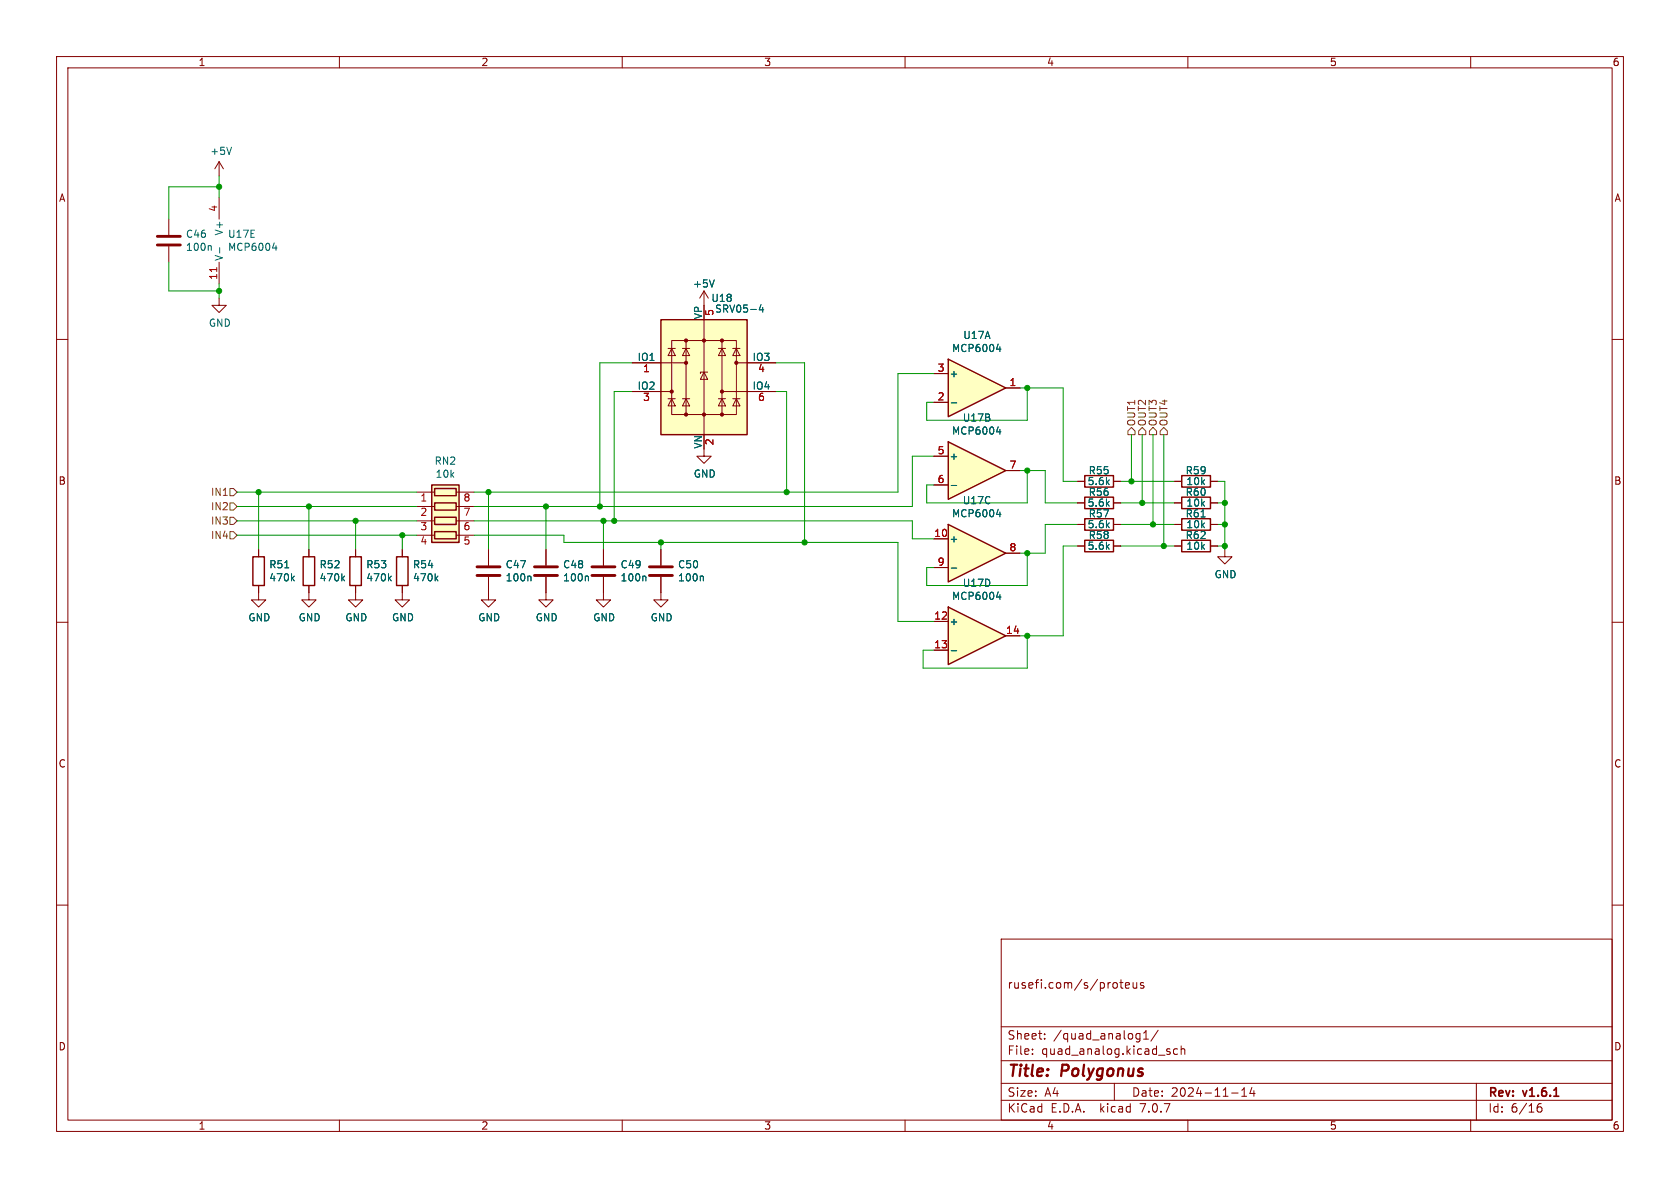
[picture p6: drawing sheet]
<svg xmlns="http://www.w3.org/2000/svg" width="297mm" height="210mm" viewBox="0 0 297 210" stroke-linecap="round" stroke-linejoin="round" font-family="sans-serif">
<g fill="none" stroke="#840000" stroke-width=".18">
<path d="M10 10h277v190h-277zM12 12h273v186h-273zM60 10v2M110 10v2M160 10v2M210 10v2M260 10v2M10 60h2M124.5 51.4l-.8 1.3M124.5 51.4v2.6M124.5 51.4l.7 1.3M285 60h2"/>
<path d="M10 110h2M285 110h2M10 160h2M285 160h2M177 166h108v32h-108zM197.5 173.8v.8M198 173.7h.5M198.2 173.2v1.3l.3 .2M199 174.2l.7-.1-.1-.3-.4-.1-.2 .2v.7h.6M200.3 173.7l.1 .9 .3 .1 .3-.1M201 173.7v1M202.2 173.8l-.4-.1-.2 .2 .1 .2 .5 .2v.3h-.6"/>
<path d="M60 198v2M110 198v2M160 198v2M177 194.5h108M177 191.5h108M177 187.5h108M177 181.5h108M182.5 186.3v.1M182.5 185.5v.1M184.7 183.6v.1M184.7 182.8v.1M197 191.5v3"/>
<path d="M201.4 182.7l.1 .1M201.5 182.7v1.2l-.1 .2M201.5 183.6l-.1 .1M202.2 183.7h.8M202.2 182.6l.4-.4v1.5M204.7 182.1l-1.2 2M206.5 185.9l.3 .1 .1 .2-.2 .2h-.3M206.5 185.4l.3 .1M208.2 185.5l-.5-.1-.2 .3v.4l.1 .2h.6M208.8 185.5l.2-.1 .4 .1 .1 .9M208.8 184.9v1.5M210 198v2"/>
<path d="M217.7 193.2h1.2M219.5 193.8h.9M219.5 192.7l.5-.4v1.5M221.3 192.2l-.3 1.1h.9M221.7 192.8v1M260 198v2M261 191.5v6.5M271.7 196l.3-.3h.5l.1 .3v.3l-.3 .3h-.3l-.3-.3M272.5 195.1a.6 .6 0 0 0-.8 .6"/>
</g>
<path d="M274.7 193.8h.9" fill="none" stroke="#840000" stroke-width=".3"/>
<path d="M126.3 49.5l-.4 1.2" fill="none" stroke="#006464" stroke-width=".18"/>
<path d="M167.6 63.5l10.2 5.1-10.2 5.1z" fill="#ffffc2"/>
<path d="M167.6 63.5l10.2 5.1-10.2 5.1z" fill="none" stroke="#840000" stroke-width=".25"/>
<path d="M165.1 71.1h2.5M165.1 66h2.5M177.8 68.6h2.5" fill="none" stroke="#840000" stroke-width=".18"/>
<path d="M168.2 71.2h.9M176.2 61.7h.8M176.8 61.3v.8" fill="none" stroke="#006464" stroke-width=".18"/>
<path d="M167.6 78.1l10.2 5.1-10.2 5.1z" fill="#ffffc2"/>
<path d="M167.6 78.1l10.2 5.1-10.2 5.1z" fill="none" stroke="#840000" stroke-width=".25"/>
<path d="M165.1 80.6h2.5M165.1 85.7h2.5M177.8 83.2h2.5M45.7 104.8v1.2h1.3l-1.3 1.3-1.3-1.3h1.3" fill="none" stroke="#840000" stroke-width=".18"/>
<path d="M176.2 76.3h.8M176.8 75.9v.9M168.2 85.8h.9" fill="none" stroke="#006464" stroke-width=".18"/>
<path d="M167.6 107.3l10.2 5.1-10.2 5.1z" fill="#ffffc2"/>
<path d="M53.6 98.4h2v5.1h-2zM167.6 107.3l10.2 5.1-10.2 5.1z" fill="none" stroke="#840000" stroke-width=".25"/>
<path d="M54.6 97.2v1.2M54.6 103.5v1.3M165.1 109.9h2.5M165.1 114.9h2.5M177.8 112.4h2.5" fill="none" stroke="#840000" stroke-width=".18"/>
<path d="M60.6 102.2l.3 .5M60.9 101.8l-.5 .5M168.2 115h.9M176.2 105.5h.8M176.8 105.1v.9" fill="none" stroke="#006464" stroke-width=".18"/>
<path d="M167.6 92.7l10.2 5.1-10.2 5.1z" fill="#ffffc2"/>
<g fill="none" stroke="#840000" stroke-width=".25">
<path d="M116.8 56.5h15.3v20.3h-15.3zM44.7 98.4h2v5.1h-2zM61.8 98.4h2.1v5.1h-2.1zM70.1 98.4h2v5.1h-2zM76.3 85.7h4.9v10.2h-4.9zM76.8 86.4h3.8v1.2h-3.8zM76.8 88.9h3.8v1.3h-3.8zM76.8 91.4h3.8v1.3h-3.8zM76.8 94h3.8v1.3h-3.8zM167.6 92.7l10.2 5.1-10.2 5.1zM191.8 84.1h5v2h-5zM191.8 87.9h5v2h-5z"/>
<path d="M191.8 91.7h5v2h-5zM191.8 95.5h5v2h-5zM208.9 87.9h5.1v2h-5.1zM208.9 95.5h5.1v2h-5.1zM208.9 84.1h5.1v2h-5.1zM208.9 91.7h5.1v2h-5.1z"/>
</g>
<g fill="none" stroke="#840000" stroke-width=".18">
<path d="M29.8 38.7v2.8M38.7 28.6v2.5M38.7 34.9v3.8M38.7 28.6l-.7 1.2M38.7 28.6l.8 1.2M29.8 43.6v2.8M38.7 52.7v1.3h1.3l-1.3 1.2-1.2-1.2h1.2M38.7 46.4v3.8M124.5 56.5v20.3M111.8 64.1h9.5M111.8 69.2h6.9M118.1 70.5h1.3"/>
<path d="M118.1 61.6h1.3M118.7 60.2h11.5v13.1h-11.5zM118.7 70.5l.7 1.3h-1.3zM118.7 61.6l.7 1.3h-1.3zM120.6 70.5h1.3M120.6 61.6h1.3M121.3 70.5l.6 1.3h-1.3zM121.3 61.6l.6 1.3h-1.3zM121.3 60.2v13.1M124.5 79.4v1.2h1.2l-1.2 1.3-1.3-1.3h1.3M124.5 65.8l.6 1.3h-1.3zM125.1 65.8h-1.3v.2"/>
<path d="M127 70.5h1.3M127 61.6h1.3M127.6 70.5l.7 1.3h-1.3zM127.6 61.6l.7 1.3h-1.3zM127.6 60.2v13.1M127.6 69.2h9.6M129.5 70.5h1.3M129.5 61.6h1.3M130.2 70.5l.6 1.3h-1.3zM130.2 61.6l.6 1.3h-1.3zM130.2 64.1h7M165.1 71.1h2.5"/>
<path d="M165.1 66h2.5M177.8 68.6h2.5M45.7 97.2v1.2M54.6 97.2v1.2M62.9 97.2v1.2M71.1 97.2v1.2M73.7 87h3.1M73.7 89.5h3.1M73.7 92.1h3.1M73.7 94.6h3.1M80.6 87h3.2M80.6 89.5h3.2"/>
<path d="M80.6 92.1h3.2M80.6 94.6h3.2M86.4 97.2v2.7M96.5 97.2v2.7M106.7 97.2v2.7M116.8 97.2v2.7M165.1 95.3h2.5M165.1 80.6h2.5M165.1 85.7h2.5M177.8 97.8h2.5M177.8 83.2h2.5M190.5 88.9h1.3"/>
<path d="M190.5 96.5h1.3M190.5 85.1h1.3M190.5 92.7h1.3M196.8 88.9h1.3M196.8 96.5h1.3M196.8 85.1h1.3M196.8 92.7h1.3M207.6 88.9h1.3M207.6 96.5h1.3M207.6 85.1h1.3M207.6 92.7h1.3M214 88.9h1.3"/>
<path d="M214 96.5h1.3M214 85.1h1.3M214 92.7h1.3M216.5 97.2v1.2h1.3l-1.3 1.3-1.2-1.3h1.2M45.7 103.5v1.3M54.6 103.5v2.5h1.3l-1.3 1.3-1.3-1.3h1.3M62.9 103.5v2.5h1.2l-1.2 1.3-1.3-1.3h1.3M71.1 103.5v2.5h1.3l-1.3 1.3-1.3-1.3h1.3M86.4 102v4h1.2l-1.2 1.3-1.3-1.3h1.3M96.5 102v4h1.3l-1.3 1.3-1.3-1.3h1.3M106.7 102v4h1.2l-1.2 1.3-1.3-1.3h1.3M116.8 102v4h1.3l-1.3 1.3-1.2-1.3h1.2"/>
<path d="M165.1 100.3h2.5M165.1 109.9h2.5M165.1 114.9h2.5M177.8 112.4h2.5"/>
</g>
<g fill="none" stroke="#006464" stroke-width=".18">
<path d="M40.9 26l-.4 1.3M37.2 43.4l.2 .2v.7M38.8 43.8v.9M48.2 43.8h.8M48.8 43.4v.9M126.3 49.5l-.4 1.2M134.5 53.9l-.3 .9h.8M134.8 54.3v.9M168.2 71.2h.9M176.2 76.3h.8M176.2 61.7h.8M176.8 61.3v.8"/>
<path d="M176.8 75.9v.9M168.2 85.8h.9M176.2 90.9h.8M176.8 90.5v.9M212.3 91.4h.8M50.3 100.4h.8M51.7 102.2l.3 .5M52 101.8l-.5 .5M60.6 102.2l.3 .5M60.9 101.8l-.5 .5M68.8 102.2l.4 .5M69.2 101.8l-.5 .5"/>
<path d="M77.1 102.2l.3 .5M77.4 101.8l-.5 .5M93.7 101.8l.2 .2v.7M103.8 101.8l.2 .2v.7M114 101.8l.2 .2v.7M124.2 101.8l.1 .2v.7M168.2 100.4h.9M168.2 115h.9M176.2 105.5h.8M176.8 105.1v.9"/>
</g>
<g fill="#ffffc2" stroke="#ffffc2" stroke-width=".18">
<path d="M76.3 85.7h4.9v10.2h-4.9z"/>
<path d="M116.8 56.5h15.3v20.3h-15.3z"/>
</g>
<g fill="#840000" stroke="#840000" stroke-width=".18">
<circle cx="118.7" cy="69.2" r=".28"/>
<circle cx="121.3" cy="73.3" r=".28"/>
<circle cx="121.3" cy="64.1" r=".28"/>
<circle cx="121.3" cy="60.2" r=".28"/>
<circle cx="124.5" cy="73.3" r=".28"/>
<circle cx="124.5" cy="60.2" r=".28"/>
<circle cx="127.6" cy="73.3" r=".28"/>
<circle cx="127.6" cy="69.2" r=".28"/>
<circle cx="127.6" cy="60.2" r=".28"/>
<circle cx="130.2" cy="64.1" r=".28"/>
</g>
<path d="M38.3 47.3v.7" fill="none" stroke="#a90000" stroke-width=".18"/>
<path d="M27.8 43.3h4.1M27.8 41.8h4.1M84.3 101.7h4.1M84.3 100.2h4.1M94.5 101.7h4.1M94.5 100.2h4.1M104.6 101.7h4.1M104.6 100.2h4.1M114.8 101.7h4.1M114.8 100.2h4.1" fill="none" stroke="#840000" stroke-width=".51"/>
<path d="M200 75.6l.7 .6v.6h-1.3v-.6zM201.9 75.6l.7 .6v.6h-1.3v-.6zM203.8 75.6l.7 .6v.6h-1.3v-.6zM205.7 75.6l.7 .6v.6h-1.3v-.6zM40.6 94h.7l.6 .6-.6 .7h-.7zM40.6 88.9h.7l.6 .6-.6 .7h-.7zM40.6 91.4h.7l.6 .7-.6 .6h-.7zM40.6 86.4h.7l.6 .6-.6 .6h-.7z" fill="none" stroke="#725600" stroke-width=".18"/>
<g fill="none" stroke="#009600" stroke-width=".18">
<path d="M38.7 33h-8.9v5.7M38.7 31.1v3.8M29.8 46.4v5h8.9M38.7 50.2v2.5M111.8 64.1h-5.8v25.4M111.8 69.2h-3.2v22.9M137.2 64.1h5v31.8M137.2 69.2h1.9v17.8M165.1 66h-6.4v21h-74.9M180.3 68.6h7.7v16.5h2.5M181.6 68.6v5.7h-17.8v-3.2h1.3M200 76.8v8.3"/>
<path d="M201.9 76.8v12.1M203.8 76.8v15.9M205.7 76.8v19.7M41.9 94.6h31.8M41.9 87h31.8M41.9 92.1h31.8M41.9 89.5h31.8M45.7 87v10.2M54.6 89.5v7.7M62.9 92.1v5.1M71.1 94.6v2.6M83.8 92.1h77.5v3.2h3.8"/>
<path d="M83.8 94.6h15.9v1.3h59v14h6.4M86.4 87v10.2M96.5 89.5v7.7M106.7 92.1v5.1M116.8 95.9v1.3M165.1 80.6h-3.8v8.9h-77.5M180.3 83.2h4.5v5.7h5.7M181.6 83.2v5.7h-17.8v-3.2h1.3M181.6 97.8v5.7h-17.8v-3.2h1.3M190.5 96.5h-2.5v15.9h-7.7M190.5 92.7h-5.7v5.1h-4.5M198.1 92.7h9.5"/>
<path d="M198.1 96.5h9.5M198.1 88.9h9.5M198.1 85.1h9.5M215.3 92.7h1.2M215.3 85.1h1.2v12.1M215.3 96.5h1.2M215.3 88.9h1.2M181.6 112.4v5.7h-18.4v-3.2h1.9"/>
</g>
<g fill="#009600" stroke="#009600" stroke-width=".18">
<circle cx="142.2" cy="95.9" r=".46"/>
<circle cx="139.1" cy="87" r=".46"/>
<circle cx="116.8" cy="95.9" r=".46"/>
<circle cx="108.6" cy="92.1" r=".46"/>
<circle cx="96.5" cy="89.5" r=".46"/>
<circle cx="181.6" cy="68.6" r=".46"/>
<circle cx="181.6" cy="83.2" r=".46"/>
<circle cx="181.6" cy="112.4" r=".46"/>
<circle cx="181.6" cy="97.8" r=".46"/>
<circle cx="71.1" cy="94.6" r=".46"/>
<circle cx="54.6" cy="89.5" r=".46"/>
<circle cx="62.9" cy="92.1" r=".46"/>
<circle cx="38.7" cy="51.4" r=".46"/>
<circle cx="45.7" cy="87" r=".46"/>
<circle cx="38.7" cy="33" r=".46"/>
<circle cx="216.5" cy="96.5" r=".46"/>
<circle cx="216.5" cy="92.7" r=".46"/>
<circle cx="205.7" cy="96.5" r=".46"/>
<circle cx="201.9" cy="88.9" r=".46"/>
<circle cx="216.5" cy="88.9" r=".46"/>
<circle cx="200" cy="85.1" r=".46"/>
<circle cx="203.8" cy="92.7" r=".46"/>
<circle cx="86.4" cy="87" r=".46"/>
<circle cx="106" cy="89.5" r=".46"/>
<circle cx="106.7" cy="92.1" r=".46"/>
</g>
<g font-size="2.8" fill="#840000">
<text x="178" y="190.9">Title:</text>
<text x="187.7" y="190.9">Polygonus</text>
</g>
<g font-size="2.1" fill="#840000">
<text x="178" y="175">rusefi.com/s/proteus</text>
<text x="178" y="184">Sheet:</text>
<text x="186.2" y="184">/quad_analog1/</text>
<text x="178" y="186.7">File:</text>
<text x="184.1" y="186.7">quad_analog.kicad_sch</text>
<text x="178" y="196.9">KiCad</text>
<text x="178" y="194.1">Size:</text>
<text x="184.7" y="194.1">A4</text>
<text x="185.7" y="196.9">E.D.A.</text>
<text x="194.6" y="196.9">kicad</text>
<text x="200" y="194.1">Date:</text>
<text x="201.8" y="196.9">7.0.7</text>
<text x="207" y="194.1">2024-11-14</text>
<text x="263" y="194.3">Rev:</text>
<text x="263" y="196.9">Id:</text>
<text x="267.1" y="196.9">6/16</text>
<text x="269.4" y="194.3">v1.6.1</text>
</g>
<g font-size="1.8" fill="#840000">
<text x="35" y="11.9">1</text>
<text x="85" y="11.9">2</text>
<text x="135" y="11.9">3</text>
<text x="185" y="11.9">4</text>
<text x="235" y="11.9">5</text>
<text x="285" y="11.9">6</text>
<text x="10.3" y="35.9">A</text>
<text x="285.3" y="35.9">A</text>
<text x="10.3" y="85.9">B</text>
<text x="285.3" y="85.9">B</text>
<text x="10.3" y="135.9">C</text>
<text x="285.3" y="135.9">C</text>
<text x="10.3" y="185.9">D</text>
<text x="285.3" y="185.9">D</text>
<text x="35" y="199.9">1</text>
<text x="85" y="199.9">2</text>
<text x="135" y="199.9">3</text>
<text x="185" y="199.9">4</text>
<text x="235" y="199.9">5</text>
<text x="285" y="199.9">6</text>
</g>
<g font-size="1.8" fill="#006464">
<text x="37.1" y="27.6">+5V</text>
<text x="39.6" y="41.7" transform="rotate(-90 39.6 41.7)">V+</text>
<text x="32.8" y="44.6">100n</text>
<text x="32.8" y="42.2">C46</text>
<text x="39.6" y="46.2" transform="rotate(-90 39.6 46.2)">V-</text>
<text x="40.2" y="42.2">U17E</text>
<text x="40.2" y="44.6">MCP6004</text>
<text x="122.4" y="51">+5V</text>
<text x="125.7" y="53.6">U18</text>
<text x="36.8" y="58">GND</text>
<text x="124.2" y="56.5" transform="rotate(-90 124.2 56.5)">VP</text>
<text x="126.3" y="55.5">SRV05-4</text>
<text x="112.6" y="63.9">IO1</text>
<text x="132.9" y="63.9">IO3</text>
<text x="168.2" y="62.4">MCP6004</text>
<text x="170.2" y="60.1">U17A</text>
<text x="112.6" y="69">IO2</text>
<text x="132.9" y="69">IO4</text>
<text x="167.8" y="66.9">+</text>
<text x="168.2" y="77">MCP6004</text>
<text x="170.1" y="74.7">U17B</text>
<text x="76.7" y="82.3">RN2</text>
<text x="124.2" y="79.4" transform="rotate(-90 124.2 79.4)">VN</text>
<text x="167.8" y="81.5">+</text>
<text x="76.9" y="84.7">10k</text>
<text x="122.6" y="84.6">GND</text>
<text x="170.1" y="89.3">U17C</text>
<text x="192.2" y="86">5.6k</text>
<text x="192.2" y="89.8">5.6k</text>
<text x="192.4" y="84">R55</text>
<text x="192.4" y="87.9">R56</text>
<text x="209.5" y="87.9">R60</text>
<text x="209.5" y="84">R59</text>
<text x="209.6" y="89.8">10k</text>
<text x="209.6" y="86">10k</text>
<text x="168.2" y="91.6">MCP6004</text>
<text x="192.2" y="93.6">5.6k</text>
<text x="192.4" y="91.7">R57</text>
<text x="192.4" y="95.5">R58</text>
<text x="209.5" y="95.5">R62</text>
<text x="209.5" y="91.7">R61</text>
<text x="209.6" y="93.6">10k</text>
<text x="47.5" y="100.7">R51</text>
<text x="56.4" y="100.7">R52</text>
<text x="64.7" y="100.7">R53</text>
<text x="72.9" y="100.7">R54</text>
<text x="89.3" y="100.7">C47</text>
<text x="99.5" y="100.7">C48</text>
<text x="109.6" y="100.7">C49</text>
<text x="119.8" y="100.7">C50</text>
<text x="167.8" y="96.1">+</text>
<text x="192.2" y="97.4">5.6k</text>
<text x="209.6" y="97.4">10k</text>
<text x="47.5" y="103">470k</text>
<text x="56.4" y="103">470k</text>
<text x="64.7" y="103">470k</text>
<text x="72.9" y="103">470k</text>
<text x="89.3" y="103">100n</text>
<text x="99.5" y="103">100n</text>
<text x="109.6" y="103">100n</text>
<text x="119.8" y="103">100n</text>
<text x="168.2" y="106.2">MCP6004</text>
<text x="170.1" y="103.9">U17D</text>
<text x="214.6" y="102.4">GND</text>
<text x="43.8" y="110">GND</text>
<text x="52.7" y="110">GND</text>
<text x="61" y="110">GND</text>
<text x="69.2" y="110">GND</text>
<text x="84.5" y="110">GND</text>
<text x="94.6" y="110">GND</text>
<text x="104.8" y="110">GND</text>
<text x="114.9" y="110">GND</text>
<text x="167.8" y="110.7">+</text>
</g>
<g font-size="1.8" fill="#a90000">
<text x="38.5" y="37.5" transform="rotate(-90 38.5 37.5)">4</text>
<text x="38.5" y="49.6" transform="rotate(-90 38.5 49.6)">11</text>
<text x="126.4" y="56" transform="rotate(-90 126.4 56)">5</text>
<text x="165.7" y="65.8">3</text>
<text x="113.6" y="66.1">1</text>
<text x="113.6" y="71.2">3</text>
<text x="133.9" y="66.1">4</text>
<text x="133.9" y="71.2">6</text>
<text x="165.7" y="70.9">2</text>
<text x="178.4" y="68.3">1</text>
<text x="126.4" y="78.8" transform="rotate(-90 126.4 78.8)">2</text>
<text x="165.7" y="80.4">5</text>
<text x="178.4" y="82.9">7</text>
<text x="74.2" y="89">1</text>
<text x="81.8" y="89">8</text>
<text x="165.7" y="85.5">6</text>
<text x="74.2" y="91.5">2</text>
<text x="74.2" y="94.1">3</text>
<text x="81.8" y="94.1">6</text>
<text x="81.8" y="91.5">7</text>
<text x="165.1" y="95">10</text>
<text x="74.2" y="96.6">4</text>
<text x="81.8" y="96.6">5</text>
<text x="165.7" y="100.1">9</text>
<text x="178.4" y="97.5">8</text>
<text x="165.1" y="109.6">12</text>
<text x="177.8" y="112.1">14</text>
<text x="165.1" y="114.7">13</text>
</g>
<g font-size="1.8" fill="#725600">
<text x="200.9" y="75.5" transform="rotate(-90 200.9 75.5)">OUT1</text>
<text x="202.8" y="75.5" transform="rotate(-90 202.8 75.5)">OUT2</text>
<text x="204.7" y="75.5" transform="rotate(-90 204.7 75.5)">OUT3</text>
<text x="206.6" y="75.5" transform="rotate(-90 206.6 75.5)">OUT4</text>
<text x="37.2" y="87.9">IN1</text>
<text x="37.2" y="95.5">IN4</text>
<text x="37.2" y="90.4">IN2</text>
<text x="37.2" y="92.9">IN3</text>
</g>
</svg>
